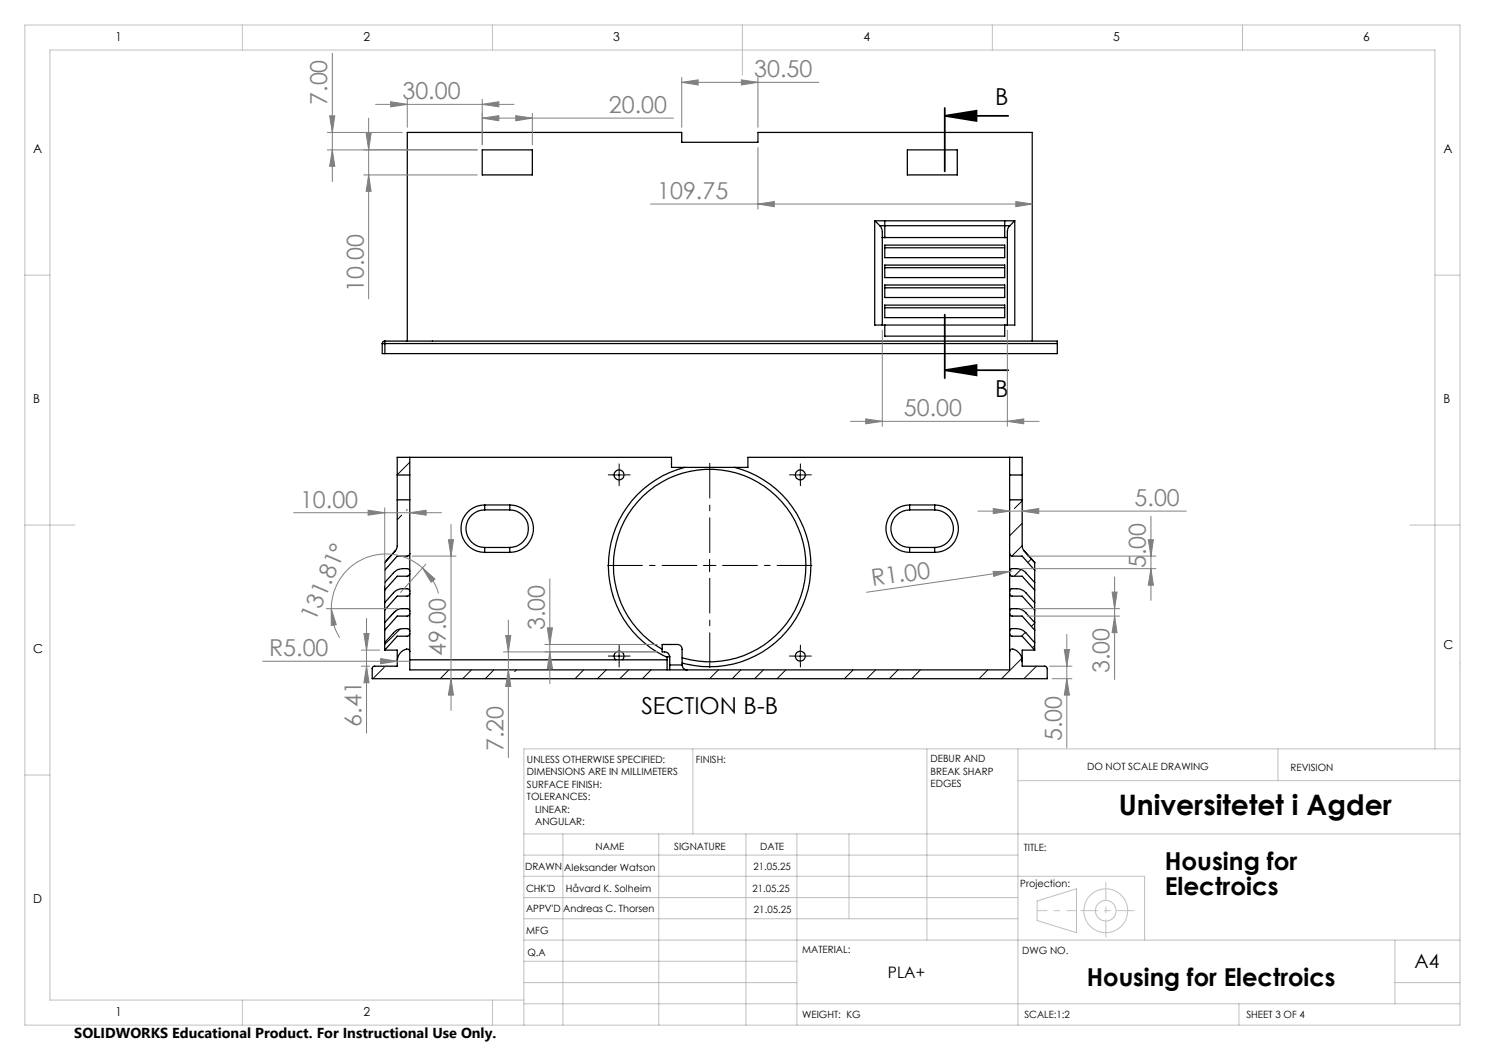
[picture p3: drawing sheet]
<svg xmlns="http://www.w3.org/2000/svg" width="297mm" height="210mm" viewBox="0 0 297 210" stroke-linecap="round" stroke-linejoin="round" font-family="sans-serif">
<g fill="none" stroke="#000" stroke-width=".25">
<path d="M96.4 30h10.1v5h-10.1zM181.5 30h10v5h-10zM174.9 44.2l1.1 .9M174.9 44.2v20.8h1.6M174.9 44.2h28.1M176 45.1l.3 .6 .2 .7v18.6M176 45.1h26M176.5 47.5h25M177 47.5h.1M177 44.2v3.3M177 49h23.9v2.5h-23.9zM177 53h23.9v2.5h-23.9z"/>
<path d="M177 57h23.9v2.5h-23.9zM177 57.6h23.9M177 53.5h23.9M177 49.6h23.9M200.9 47.5h.1M200.9 44.2v3.3M202 45.1a1.54 1.54 0 0 0-.5 1.3v18.6M203 44.2l-1 .9M203 44.2v20.8h-1.5M76.4 68.7v2h.6M76.4 68.7h.6M77 68.2v.5"/>
<path d="M77 68.2h134.5v.5M77 68.2a.49 .49 0 0 0-.6 .5M77 68.7v2M77 68.7h134.5M81.5 68.2v-41.7h54.8v2h15.3v-2h54.8v41.7M176.5 65h25M177 61h23.9v2.5h-23.9zM177 65v2.2h23.9v-2.2M177 61.6h23.9M211.5 68.7v2h-134.5M79.4 100h2.6M79.4 95h2.6"/>
<path d="M82 91.5v42.5h119.9v-42.5M136.9 93.5h-2.6v-2h-54.9v17.8l-.3 .9M136.9 93.5h10M136.9 93.5a20.3 20.3 0 0 0-15.1 17.7 20.3 20.3 0 0 0 11.6 20.3M146.9 93.5h2.7v-2h54.8v17.8l.4 .9M146.9 93.5a20.3 20.3 0 0 1 14.6 24.9 20.3 20.3 0 0 1-25.1 14.2M201.9 100h2.5M201.9 95h2.5M79.1 110.2l-2.2 2.3v17.5M79.1 110.2l-2.2 2.3M82 118.2l-.4-.4-1.1-.1a2.39 2.39 0 0 0-1.8 .9l-1.8 1.9M82 118.7l-.2 .3-.3 .2h-2.1l-2.5 2.8"/>
<path d="M82 114.2l-.4-.4-1.1-.1a2.28 2.28 0 0 0-1.8 .9l-1.8 1.9M82 114.8l-.4 .4h-2.2l-2.5 2.8M82 110.7l-.1 .2-.4 .3h-2.1l-2.5 2.8M96.9 101a4.7 4.7 0 0 0-4.7 4.7 4.7 4.7 0 0 0 4.7 4.8M96.9 101v1M96.9 109.5v1M96.9 102a3.8 3.8 0 0 0-3.7 3.7 3.8 3.8 0 0 0 3.7 3.8M96.9 101h5.1M96.9 110.5h5.1M96.9 102h5.1M96.9 109.5h5.1M102 101a4.7 4.7 0 0 1 4.7 4.7 4.7 4.7 0 0 1-4.7 4.8"/>
<path d="M102 102a3.8 3.8 0 0 1 3.7 3.7 3.8 3.8 0 0 1-3.7 3.8M102 101v1M102 109.5v1M181.9 101a4.7 4.7 0 0 0-4.7 4.7 4.7 4.7 0 0 0 4.7 4.8M181.9 101v1M181.9 109.5v1M181.9 102a3.8 3.8 0 0 0-3.7 3.7 3.8 3.8 0 0 0 3.7 3.8M181.9 101h5M181.9 110.5h5M181.9 102h5M181.9 109.5h5M186.9 101a4.7 4.7 0 0 1 4.8 4.7 4.7 4.7 0 0 1-4.8 4.8"/>
<path d="M186.9 102a3.8 3.8 0 0 1 3.8 3.7 3.8 3.8 0 0 1-3.8 3.8M186.9 101v1M186.9 109.5v1M201.9 110.7l.2 .4 .3 .1h2l2.5 2.8M201.9 118.7l.2 .4 .3 .1h2l2.5 2.8M201.9 118.2l.2-.4 1.2-.1a2.54 2.54 0 0 1 1.9 .9l1.7 1.9M201.9 114.8l.2 .3 .3 .1h2l2.5 2.8M201.9 114.2l.3-.4 1.1-.1a2.41 2.41 0 0 1 1.9 .9l1.7 1.9M204.8 110.2l2.1 2.3v17.5M204.8 110.2l2.1 2.3M76.9 130h2.5v3.2l-4.8 .1-.2 .3v2.1h135v-2l-.2-.4-4.8-.1v-3.2h2.5M82 130.3a.5 .5 0 0 0-.7-.5 2.5 2.5 0 0 0-1.9 2.4"/>
<path d="M82 126.2l-.4-.4-1.1-.1a2.28 2.28 0 0 0-1.8 .9l-1.8 1.9M82 126.7l-.2 .3-.3 .2h-2.1l-2.5 2.8M82 122.2l-.4-.4-1.1-.1a2.28 2.28 0 0 0-1.8 .9l-1.8 1.9M82 122.7l-.1 .2-.4 .3h-2.1l-2.5 2.8M82 132h51.4M123.2 132a.99 .99 0 0 1-.1-1.5 .99 .99 0 0 1 1.4 0 .99 .99 0 0 1 0 1.5M132.4 129.8a19.3 19.3 0 0 1-1.5-32.5 19.3 19.3 0 0 1 30 12.7 19.3 19.3 0 0 1-24.5 21.5M133.9 133v1M133.9 131.4a1.14 1.14 0 0 0-1.5-1v-1.5h3a.96 .96 0 0 1 1 1v3.1M133.9 131.4h-.5v2.6M133.9 133h2.5M133.9 131.4v1.6"/>
<path d="M136.4 133a1.02 1.02 0 0 0 1 1M201.9 130.3a.5 .5 0 0 1 .7-.5 2.5 2.5 0 0 1 1.8 2.4M201.9 126.7l.2 .4 .3 .1h2l2.5 2.8M201.9 126.2l.3-.4 1.1-.1a2.41 2.41 0 0 1 1.9 .9l1.7 1.9M201.9 122.7l.2 .4 .3 .1h2l2.5 2.8M201.9 122.2l.2-.4 1.2-.1a2.41 2.41 0 0 1 1.9 .9l1.7 1.9"/>
<circle cx="123.8" cy="95" r="1.01"/>
<circle cx="160.1" cy="95" r="1"/>
<circle cx="160.1" cy="131.2" r="1"/>
</g>
<g fill="none" stroke="#000" stroke-width=".2">
<path d="M82 92.5l-2.6 2.5M122.6 95h2.5M123.8 93.7v2.5M158.8 95h2.5M160.1 93.7v2.5M80.3 103l-.9 1M81.4 101.9l-.1 .2M81.9 115l-.2 .2M140.7 113.1h2.5M141.9 111.9v2.5M204.2 113.9l-1.4 1.3M204.4 100.2l-1.5 1.5"/>
<path d="M204.4 104.7l-2.5 2.5M204.4 109.1l-2 2.1M206.3 111.8l-.7 .7M76.8 133.5l-2.2 2.2M79.2 122.1l-1.2 1.2M80 125.8l-3.1 3.1M89.7 134.1l-1.6 1.6M94.3 134l-1.8 1.7M98.8 134l-1.8 1.7M103.3 134l-.4 .3M116.7 134l-1.7 1.7M121.2 134l-1.7 1.7"/>
<path d="M122.6 131.2h2.5M123.8 130v2.5M125.7 134l-1.7 1.7M130.2 134l-1.7 1.7M143.7 134l-1.8 1.7M148.2 134l-1.8 1.7M152.7 134l-1.8 1.7M157.2 134l-1.8 1.7M158.8 131.2h2.5M160.1 130v2.5M170.6 134l-1.7 1.7M175.1 134l-1.7 1.7"/>
<path d="M179.6 134l-1.7 1.7M184.1 134l-1.7 1.7M197.6 134l-1.8 1.7M204.4 131.7l-4.1 4M205.1 126.5l-.8 .7M206.9 129.1l-.4 .4M206.9 124.6l-.6 .7M207.3 133.2l-2.5 2.5M209.4 135.6l-.1 .1"/>
</g>
<path d="M188.9 23.2l6.4-1.1v2.1zM188.9 23.2h12.7M188.9 21.6v12.7M188.9 74l6.4-1v2.1zM188.9 62.9v12.7M188.9 74h12.7" fill="none" stroke="#000" stroke-width=".35"/>
<g fill="none" stroke="#808080" stroke-width=".2">
<path d="M66.5 10.6v25.7M81.5 19.9v5.6M96.4 19.9v9.1M136.3 16.5l3.3-.5v1zM136.3 15.5v10M136.3 16.5h27.5M148.3 16l3.3 .5-3.3 .5zM151.6 15.5v10M65.5 30h30M65.5 26.5h15M65.9 23.2h1.1l-.5 3.3zM66.5 30l.5 3.3h-1.1z"/>
<path d="M72.7 35h22.8M73.2 26.7h1l-.5 3.3zM73.7 35l.5 3.3h-1zM73.7 23.6v36.2M75.1 20.9h27.7M78.1 20.3l3.4 .6-3.4 .5zM96.4 20.9l3.4-.6v1.1zM96.4 23.6l3.4-.5v1.1zM96.4 23.6h38.3M103.2 23.1l3.3 .5-3.3 .6zM106.5 22.6v6.4M151.6 29.5v12.3"/>
<path d="M130.1 40.8h76.3M151.6 40.8l3.3-.5v1zM203.2 40.3l3.2 .5-3.2 .5zM176.5 66v19.3M201.5 66v19.3M170.1 84.3h37.7M173.1 83.8l3.4 .5-3.4 .5zM201.5 84.3l3.3-.5v1zM58.7 102.5h29.6M73.6 102.1l3.3 .4-3.3 .5zM76.9 101.6v15.4M82 102.5l3.2-.4v.9z"/>
<path d="M82.4 111.2h8.8M84.5 113.6l2.5 2.2-.8 .6zM84.5 113.6a10.9 10.9 0 0 0-11.8-1.9 10.9 10.9 0 0 0-6.4 10M84.5 113.6a10.8 10.8 0 0 1 3.2 5.1M85.2 112.8l-5.1 5.7M89.7 107.9h1l-.5 3.3zM90.2 104.9v37.2M110 115.8v20.9M195.6 102.2h41.6M198.6 114.3h3.3l-3.1 1zM198.6 101.7l3.3 .5-3.3 .5zM201.9 114.3l-28.6 4.2"/>
<path d="M202.4 114.2l-.5 .1M204.3 113.7h26.9M204.4 102.2l3.4-.5v1zM205.4 111.2h25.8M222.4 118.4h1l-.5 3.3zM222.9 115.4v20.5M229.7 107.9h1l-.5 3.3zM230.2 113.7l.5 3.3h-1zM230.2 103.2v16.9M52.5 132.2h29.5M65.3 121.7h14.3M66.3 121.7l.9 3.2-.9 .2z"/>
<path d="M66.3 121.7a11.4 11.4 0 0 0 1.6 5.9M72.3 130h3.7M72.3 133.2h1.6M72.8 126.7h1l-.5 3.3zM73.3 133.2l.5 3.4h-1zM73.3 123.7v22.9M76.1 131.7l3.3 .5-3.3 .5zM90.2 135.7l.5 3.3h-1zM100.7 130.4h30.7M101.1 127.1h1.1l-.5 3.3zM101.7 134l.5 3.3h-1.1zM101.7 124v27.5"/>
<path d="M109 128.9h22.4M109.5 125.6h1l-.5 3.3zM110 130.4l.5 3.3h-1zM204.3 121.7h19.6M205.4 123.2h18.5M209.9 133.2h4.5M210.4 135.7h4M212.9 129.9h1l-.5 3.3zM213.4 135.7l.5 3.3h-1zM213.4 126.9v22.7M222.9 123.2l.5 3.3h-1z"/>
</g>
<g fill="none" stroke="#c0c0c0" stroke-width=".2">
<path d="M5 5h287v200h-287zM48.5 5v5M98.5 5v5M148.5 5v10M198.5 5v5M248.5 5v5M5 55h5M287 55h5M5 105h10M282 105h10M5 155h5M138.6 149.8v17"/>
<path d="M185.4 149.8v38.2M203.6 149.8v55.2M203.6 156.1h88.4M255.6 149.8v6.3M287 149.8v-139.8h-277v190h94.8M292 149.8h-187.2v55.2M104.8 166.8h187.2M104.8 175.3h124.1v12.7M104.8 179.5h98.8M104.8 171h98.8M112.6 166.8v38.2M131.8 166.8v38.2"/>
<path d="M149.2 166.8v38.2M159.4 166.8v38.2M169.8 166.8v17M104.8 183.8h98.8M104.8 196.5h54.6M104.8 192.3h54.6M104.8 188h187.2M207.4 180.2l7.9-2.4v8.7l-7.9-2.4zM279 196.5h13M279 188v12.8M48.5 200v5M98.5 200v5"/>
<path d="M104.8 200.8h187.2M247.8 200.8v4.2"/>
<circle cx="221.2" cy="182.2" r="4.4"/>
<circle cx="221.2" cy="182.1" r="2.06"/>
</g>
<g fill="none" stroke="#000" stroke-width=".2" stroke-dasharray="15.2 1.3 1.3 1.3" stroke-linecap="butt">
<path d="M122.6 95h-1M123.8 93.7v-1M123.8 96.2v1M125.1 95h1M158.8 95h-1M160.1 93.7v-1M160.1 96.2v1M161.3 95h1M122.6 131.2h-1M123.8 130v-1M123.8 132.5v1M125.1 131.2h1"/>
<path d="M158.8 131.2h-1M160.1 130v-1M160.1 132.5v1M161.3 131.2h1"/>
</g>
<path d="M139.5 113.1h-18M142 110.6v-18M142 115.6v18M144.5 113.1h18" fill="none" stroke="#000" stroke-width=".2" stroke-dasharray="15.2 1.3 1.3 1.3" stroke-dashoffset="8.1" stroke-linecap="butt"/>
<path d="M207.5 182.1h7.8" fill="none" stroke="#c0c0c0" stroke-width=".2" stroke-dasharray="15.2 1.3 1.3 1.3" stroke-dashoffset="13.2" stroke-linecap="butt"/>
<path d="M221.2 176.5v11" fill="none" stroke="#c0c0c0" stroke-width=".2" stroke-dasharray="15.2 1.3 1.3 1.3" stroke-dashoffset="11.6" stroke-linecap="butt"/>
<path d="M216.1 182.1h10.8" fill="none" stroke="#c0c0c0" stroke-width=".2" stroke-dasharray="15.2 1.3 1.3 1.3" stroke-dashoffset="11.8" stroke-linecap="butt"/>
<path d="M188.9 23.2l6.4-1.1v2.1zM188.9 74l6.4-1v2.1z" fill="#000"/>
<g fill="#808080">
<path d="M76.1 131.7l3.3 .5-3.3 .5z"/>
<path d="M198.6 114.3h3.3l-3.1 1z"/>
<path d="M96.4 20.9l3.4-.6v1.1zM78.1 20.3l3.4 .6-3.4 .5zM204.4 102.2l3.4-.5v1zM198.6 101.7l3.3 .5-3.3 .5zM82 102.5l3.2-.4v.9zM73.6 102.1l3.3 .4-3.3 .5z"/>
<path d="M173.1 83.8l3.4 .5-3.4 .5zM201.5 84.3l3.3-.5v1zM96.4 23.6l3.4-.5v1.1zM103.2 23.1l3.3 .5-3.3 .6zM136.3 16.5l3.3-.5v1zM148.3 16l3.3 .5-3.3 .5z"/>
<path d="M84.5 113.6l2.5 2.2-.8 .6zM66.3 121.7l.9 3.2-.9 .2z"/>
<path d="M73.7 35l.5 3.3h-1zM73.2 26.7h1l-.5 3.3z"/>
<path d="M66.5 30l.5 3.3h-1.1zM65.9 23.2h1.1l-.5 3.3zM110 130.4l.5 3.3h-1zM109.5 125.6h1l-.5 3.3z"/>
<path d="M230.2 113.7l.5 3.3h-1zM229.7 107.9h1l-.5 3.3z"/>
<path d="M72.8 126.7h1l-.5 3.3zM73.3 133.2l.5 3.4h-1zM212.9 129.9h1l-.5 3.3zM213.4 135.7l.5 3.3h-1zM89.7 107.9h1l-.5 3.3zM90.2 135.7l.5 3.3h-1zM101.1 127.1h1.1l-.5 3.3zM101.7 134l.5 3.3h-1.1z"/>
<path d="M222.4 118.4h1l-.5 3.3zM222.9 123.2l.5 3.3h-1z"/>
<path d="M151.6 40.8l3.3-.5v1zM203.2 40.3l3.2 .5-3.2 .5z"/>
</g>
<text font-size="5.6" x="223.7" y="163">Universitetet i Agder</text>
<g font-size="4.9">
<text x="232.9" y="174">Housing for</text>
<text x="232.9" y="178.9">Electroics</text>
<text x="217.4" y="197.1">Housing for Electroics</text>
</g>
<g font-size="4.7" fill="#808080">
<text x="150.8" y="15.4">30.50</text>
<text x="65.5" y="21" transform="rotate(-90 65.5 21)">7.00</text>
<text x="80.5" y="19.8">30.00</text>
<text x="121.8" y="22.6">20.00</text>
<text x="131.4" y="39.8">109.75</text>
<text x="72.7" y="58.4" transform="rotate(-90 72.7 58.4)">10.00</text>
<text x="180.8" y="83.2">50.00</text>
<text x="60" y="101.5">10.00</text>
<text x="226.9" y="101.2">5.00</text>
<text x="229.2" y="113.6" transform="rotate(-90 229.2 113.6)">5.00</text>
<text x="174.5" y="117.3" transform="rotate(-8 174.5 117.3)">R1.00</text>
<text x="63.1" y="124.4" transform="rotate(-67 63.1 124.4)">131.81°</text>
<text x="53.8" y="131.2">R5.00</text>
<text x="89.2" y="131.2" transform="rotate(-90 89.2 131.2)">49.00</text>
<text x="109" y="126.1" transform="rotate(-90 109 126.1)">3.00</text>
<text x="221.9" y="134.6" transform="rotate(-90 221.9 134.6)">3.00</text>
<text x="72.3" y="145.3" transform="rotate(-90 72.3 145.3)">6.41</text>
<text x="212.4" y="148.3" transform="rotate(-90 212.4 148.3)">5.00</text>
<text x="100.7" y="150.2" transform="rotate(-90 100.7 150.2)">7.20</text>
</g>
<g font-size="4.7">
<text x="199" y="21.1">B</text>
<text x="199" y="79.3">B</text>
<text x="128.3" y="142.7">SECTION B-B</text>
</g>
<text font-size="3.9" x="282.9" y="193.6">A4</text>
<text font-size="3.2" x="177.6" y="195.7">PLA+</text>
<text font-size="2.9" x="14.9" y="207.6">SOLIDWORKS Educational Product. For Instructional Use Only.</text>
<g font-size="2.5">
<text x="23.1" y="8.2">1</text>
<text x="72.7" y="8.2">2</text>
<text x="122.7" y="8.2">3</text>
<text x="172.7" y="8.2">4</text>
<text x="222.7" y="8.2">5</text>
<text x="272.7" y="8.2">6</text>
<text x="6.7" y="30.7">A</text>
<text x="288.7" y="30.7">A</text>
<text x="6.7" y="80.7">B</text>
<text x="288.7" y="80.7">B</text>
<text x="6.7" y="130.7">C</text>
<text x="288.7" y="129.7">C</text>
<text x="6.7" y="180.7">D</text>
<text x="23.1" y="203.2">1</text>
<text x="72.7" y="203.2">2</text>
</g>
<g font-size="2">
<text x="105.4" y="152.6">UNLESS OTHERWISE SPECIFIED:</text>
<text x="105.4" y="155.1">DIMENSIONS ARE IN MILLIMETERS</text>
<text x="139.2" y="152.6">FINISH:</text>
<text x="186.1" y="152.5">DEBUR AND</text>
<text x="186.1" y="155">BREAK SHARP</text>
<text x="217.4" y="154">DO NOT SCALE DRAWING</text>
<text x="258.1" y="154.2">REVISION</text>
<text x="105.4" y="157.6">SURFACE FINISH:</text>
<text x="105.4" y="160.1">TOLERANCES:</text>
<text x="186.1" y="157.5">EDGES</text>
<text x="107" y="162.6">LINEAR:</text>
<text x="107" y="165.1">ANGULAR:</text>
<text x="119.1" y="170">NAME</text>
<text x="134.8" y="169.9">SIGNATURE</text>
<text x="150.7" y="173.9">21.05.25</text>
<text x="152" y="169.9">DATE</text>
<text x="204.8" y="170.2">TITLE:</text>
<text x="105" y="174.1">DRAWN</text>
<text x="105.2" y="178.3">CHK'D</text>
<text x="112.9" y="174.1">Aleksander Watson</text>
<text x="113.2" y="178.3">Håvard K. Solheim</text>
<text x="150.5" y="178.3">21.05.25</text>
<text x="204.1" y="177.4">Projection:</text>
<text x="105.2" y="182.4">APPV'D</text>
<text x="112.6" y="182.4">Andreas C. Thorsen</text>
<text x="150.8" y="182.6">21.05.25</text>
<text x="105.3" y="186.8">MFG</text>
<text x="105.5" y="191.1">Q.A</text>
<text x="160.5" y="190.5">MATERIAL:</text>
<text x="204.4" y="190.8">DWG NO.</text>
<text x="160.4" y="203.5">WEIGHT: KG</text>
<text x="204.9" y="203.6">SCALE:1:2</text>
<text x="249.3" y="203.6">SHEET 3 OF 4</text>
</g>
</svg>
